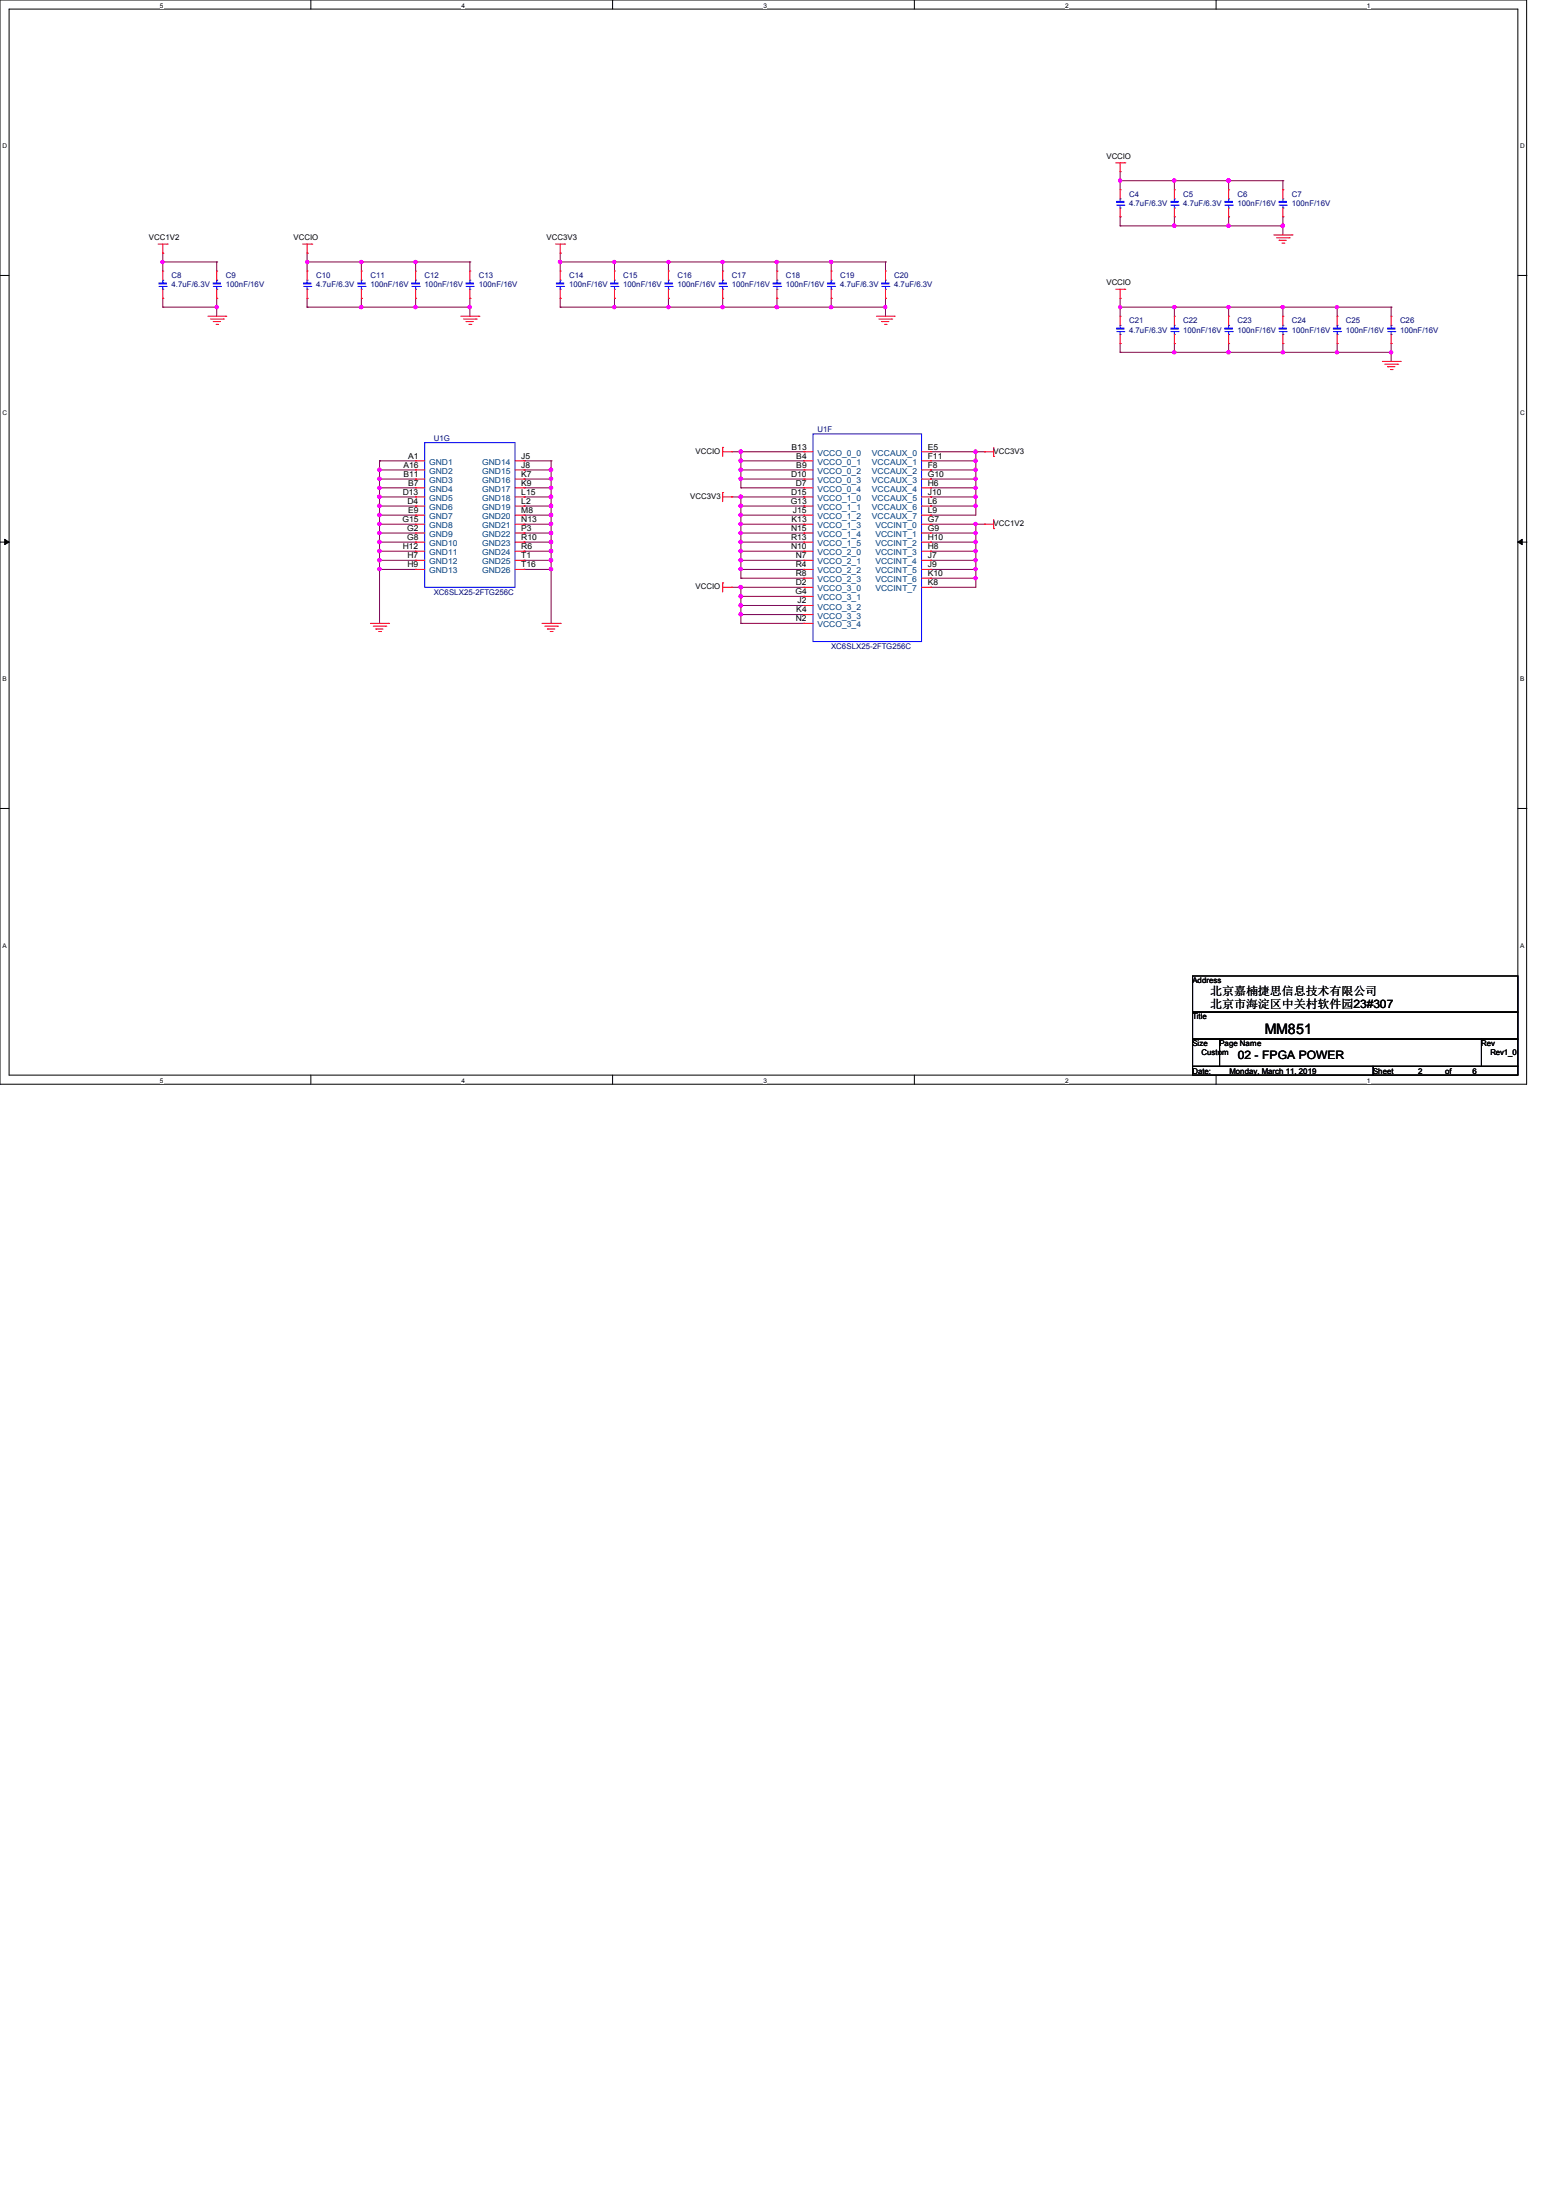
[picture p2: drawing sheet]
<svg xmlns="http://www.w3.org/2000/svg" width="210mm" height="297mm" viewBox="0 0 210 297" stroke-linecap="round" stroke-linejoin="round" font-family="sans-serif">
<path d="M0 0h206v146.3h-206zM1.2 1.2h203.7v143.9h-203.7z" fill="none" stroke="#000" stroke-width=".13"/>
<g fill="#fff">
<path d="M21.6 .2h.5v.9h-.5z"/>
<path d="M21.6 145.2h.5v1h-.5z"/>
</g>
<path d="M42 0v1.2M42 145.1v1.2" fill="none" stroke="#000" stroke-width=".13"/>
<g fill="#fff">
<path d="M62.3 .2h.5v.9h-.5z"/>
<path d="M62.3 145.2h.5v1h-.5z"/>
</g>
<path d="M82.7 0v1.2M82.7 145.1v1.2" fill="none" stroke="#000" stroke-width=".13"/>
<g fill="#fff">
<path d="M103 .2h.5v.9h-.5z"/>
<path d="M103 145.2h.5v1h-.5z"/>
</g>
<path d="M123.4 0v1.2M123.4 145.1v1.2" fill="none" stroke="#000" stroke-width=".13"/>
<g fill="#fff">
<path d="M143.8 .2h.4v.9h-.4z"/>
<path d="M143.8 145.2h.4v1h-.4z"/>
</g>
<path d="M164.1 0v1.2M164.1 145.1v1.2" fill="none" stroke="#000" stroke-width=".13"/>
<g fill="#fff">
<path d="M184.5 .2h.5v.9h-.5z"/>
<path d="M184.5 145.2h.5v1h-.5z"/>
<path d="M.3 19.2h.6v1h-.6z"/>
<path d="M205.2 19.2h.6v1h-.6z"/>
<path d="M.3 55.1h.6v1h-.6z"/>
<path d="M205.2 55.1h.6v1h-.6z"/>
</g>
<path d="M0 37.2h1.2M204.9 37.2h1.2" fill="none" stroke="#000" stroke-width=".13"/>
<g fill="#fff">
<path d="M.3 91.1h.6v1h-.6z"/>
<path d="M205.2 91.1h.5v1h-.5z"/>
</g>
<path d="M0 73.2h1.2M204.9 73.2h1.2" fill="none" stroke="#000" stroke-width=".13"/>
<path d="M.6 72.8l.6 .4-.6 .3zM204.9 73.2l.5-.4v.7z" fill="#000" stroke="#000" stroke-width=".13"/>
<g fill="#fff">
<path d="M.3 127h.6v1h-.6z"/>
<path d="M205.2 127h.5v1h-.5z"/>
</g>
<path d="M0 109.1h1.2M204.9 109.1h1.2M161 131.7h43.9v4.9h-43.9zM161 136.6h43.9v3.6h-43.9zM161 140.2h3.6v3.7h-3.6zM161 143.9h24.3v1.2h-24.3zM164.6 140.2h35.3v3.7h-35.3zM185.3 143.9h19.6v1.2h-19.6zM199.9 140.2h5v3.7h-5z" fill="none" stroke="#000" stroke-width=".13"/>
<g fill="none" stroke="#800040" stroke-width=".13">
<path d="M22 34.2h.1M22 35.3h.1M22 34.2v2.4M22 35.3h7.3M29.3 35.3h.1M29.3 35.3v1.3M41.4 35.3h.1M41.4 34.2h.1M41.4 35.3h22M41.4 34.2v2.4M48.8 35.3h.1M48.8 35.3v1.3"/>
<path d="M56.1 35.3h.1M56.1 35.3v1.3M63.4 35.3h.1M63.4 35.3v1.3M75.6 35.3h.1M75.6 34.2h.1M75.6 35.3h43.9M75.6 34.2v2.4M82.9 35.3h.1M82.9 35.3v1.3M90.2 35.3h.1M90.2 35.3v1.3"/>
<path d="M97.5 35.3h.1M97.5 35.3v1.3M104.9 35.3h.1M104.9 35.3v1.3M112.2 35.3h.1M112.2 35.3v1.3M119.5 35.3h.1M119.5 35.3v1.3M151.2 30.5h.1M151.2 24.4h.1M151.2 23.2h.1M151.2 29.3h.1"/>
<path d="M151.2 30.5h21.9M151.2 24.4h21.9M151.2 23.2v2.4M151.2 29.3v1.2M158.5 30.5h.1M158.5 24.4h.1M158.5 29.3h.1M158.5 24.4v1.2M158.5 29.3v1.2M165.8 30.5h.1M165.8 29.3h.1M165.8 24.4h.1"/>
<path d="M165.8 24.4v1.2M165.8 29.3v1.2M173.1 29.3h.1M173.1 30.5h.1M173.1 24.4h.1M173.1 24.4v1.2M173.1 29.3v2.4M22 41.4h.1M22 40.3h.1M22 41.4h7.3M22 40.3v1.1M29.3 40.3h.1"/>
<path d="M29.3 41.4h.1M29.3 40.3v2.4M41.4 41.4h.1M41.4 40.3h.1M41.4 41.4h22M41.4 40.3v1.1M48.8 41.4h.1M48.8 40.3h.1M48.8 40.3v1.1M56.1 41.4h.1M56.1 40.3h.1M56.1 40.3v1.1"/>
<path d="M63.4 40.3h.1M63.4 41.4h.1M63.4 40.3v2.4M75.6 41.4h.1M75.6 40.3h.1M75.6 41.4h43.9M75.6 40.3v1.1M82.9 41.4h.1M82.9 40.3h.1M82.9 40.3v1.1M90.2 41.4h.1M90.2 40.3h.1"/>
<path d="M90.2 40.3v1.1M97.5 41.4h.1M97.5 40.3h.1M97.5 40.3v1.1M104.9 40.3h.1M104.9 41.4h.1M104.9 40.3v1.1M112.2 41.4h.1M112.2 40.3h.1M112.2 40.3v1.1M119.5 40.3h.1M119.5 41.4h.1"/>
<path d="M119.5 40.3v2.4M151.2 47.5h.1M151.2 41.4h.1M151.2 40.3h.1M151.2 46.4h.1M151.2 41.4h36.5M151.2 40.3v2.4M151.2 46.4v1.1M151.2 47.5h36.5M158.5 47.5h.1M158.5 41.4h.1M158.5 46.4h.1"/>
<path d="M158.5 41.4v1.3M158.5 46.4v1.1M165.8 47.5h.1M165.8 41.4h.1M165.8 46.4h.1M165.8 41.4v1.3M165.8 46.4v1.1M173.1 47.5h.1M173.1 41.4h.1M173.1 46.4h.1M173.1 41.4v1.3M173.1 46.4v1.1"/>
<path d="M180.5 47.5h.1M180.5 46.4h.1M180.5 41.4h.1M180.5 41.4v1.3M180.5 46.4v1.1M187.7 46.4h.1M187.7 47.5h.1M187.7 41.4h.1M187.7 41.4v1.3M187.7 46.4v2.4M51.2 75.6h.1M51.2 65.8h.1"/>
<path d="M51.2 62.2h.1M51.2 76.8h.1M51.2 74.4h.1M51.2 73.2h.1M51.2 71.9h.1M51.2 70.7h.1M51.2 69.5h.1M51.2 68.3h.1M51.2 67.1h.1M51.2 64.6h.1M51.2 63.4h.1M51.2 62.2h4.9"/>
<path d="M51.2 63.4h4.9M51.2 64.6h4.9M51.2 65.8h4.9M51.2 67.1h4.9M51.2 68.3h4.9M51.2 69.5h4.9M51.2 70.7h4.9M51.2 71.9h4.9M51.2 73.2h4.9M51.2 74.4h4.9M51.2 75.6h4.9M51.2 76.8h4.9"/>
<path d="M51.2 62.2v21.9M70.7 76.8h.1M70.7 75.6h.1M70.7 62.2h.1M70.7 74.4h.1M70.7 73.2h.1M70.7 71.9h.1M70.7 70.7h.1M70.7 69.5h.1M70.7 68.3h.1M70.7 67.1h.1M70.7 65.8h.1"/>
<path d="M70.7 64.6h.1M70.7 63.4h.1M70.7 62.2h3.7M70.7 63.4h3.7M70.7 64.6h3.7M70.7 65.8h3.7M70.7 67.1h3.7M70.7 68.3h3.7M70.7 69.5h3.7M70.7 70.7h3.7M70.7 71.9h3.7M70.7 73.2h3.7"/>
<path d="M70.7 74.4h3.7M70.7 75.6h3.7M70.7 76.8h3.7M74.4 68.3h.1M74.4 73.2h.1M74.4 71.9h.1M74.4 76.8h.1M74.4 70.7h.1M74.4 75.6h.1M74.4 74.4h.1M74.4 64.6h.1M74.4 67.1h.1"/>
<path d="M74.4 62.2h.1M74.4 69.5h.1M74.4 65.8h.1M74.4 63.4h.1M74.4 62.2v21.9M98.8 61h9.7M98.8 67.1h9.7M98.8 79.2h9.7M100 61h.1M100 63.4h.1M100 62.2h.1M100 64.6h.1"/>
<path d="M100 65.8h.1M100 67.1h.1M100 73.2h.1M100 71.9h.1M100 69.5h.1M100 68.3h.1M100 70.7h.1M100 74.4h.1M100 75.6h.1M100 76.8h.1M100 78h.1M100 79.2h.1"/>
<path d="M100 61v4.8M100 67.1v10.9M100 79.2v4.9M100 62.2h8.5M100 63.4h8.5M100 64.6h8.5M100 65.8h8.5M100 68.3h8.5M100 69.5h8.5M100 70.7h8.5M100 71.9h8.5M100 73.2h8.5"/>
<path d="M100 74.4h8.5M100 75.6h8.5M100 76.8h8.5M100 78h8.5M108.5 68.3h.1M108.5 67.1h.1M108.5 62.2h.1M108.5 61h.1M125.6 63.4h.1M125.6 64.6h.1M125.6 65.8h.1M125.6 67.1h.1"/>
<path d="M125.6 68.3h.1M125.6 69.5h.1M125.6 73.2h.1M125.6 74.4h.1M125.6 75.6h.1M125.6 76.8h.1M125.6 78h.1M125.6 79.2h.1M125.6 61h7.3M125.6 62.2h6.1M125.6 63.4h6.1M125.6 64.6h6.1"/>
<path d="M125.6 65.8h6.1M125.6 67.1h6.1M125.6 68.3h6.1M125.6 70.7h7.3M125.6 71.9h6.1M125.6 73.2h6.1M125.6 74.4h6.1M125.6 75.6h6.1M125.6 76.8h6.1M125.6 78h6.1M131.7 61h.1M131.7 62.2h.1"/>
<path d="M131.7 68.3h.1M131.7 70.7h.1M131.7 71.9h.1M131.7 78h.1M131.7 73.2h.1M131.7 67.1h.1M131.7 65.8h.1M131.7 64.6h.1M131.7 63.4h.1M131.7 76.8h.1M131.7 75.6h.1M131.7 74.4h.1"/>
<path d="M131.7 61v8.5h-6.1M131.7 70.7v8.5h-6.1M132.9 70.7h.1M132.9 61h.1M100 82.9h.1M100 84.1h.1M100 81.7h.1M100 80.5h.1M100 84.1h8.5M100 81.7h8.5M100 82.9h8.5M100 80.5h8.5"/>
<path d="M108.5 80.5h.1"/>
</g>
<g fill="#f0f" stroke="#f0f" stroke-width=".13">
<circle cx="131.6" cy="60.9" r=".22"/>
<circle cx="131.6" cy="62.2" r=".22"/>
<circle cx="131.6" cy="63.4" r=".22"/>
<circle cx="131.7" cy="64.6" r=".21"/>
<circle cx="131.7" cy="65.8" r=".21"/>
<circle cx="131.6" cy="67" r=".22"/>
<circle cx="131.6" cy="68.3" r=".22"/>
<circle cx="131.7" cy="70.7" r=".21"/>
<circle cx="131.7" cy="71.9" r=".21"/>
<circle cx="131.6" cy="75.6" r=".22"/>
<circle cx="131.7" cy="76.8" r=".21"/>
<circle cx="131.7" cy="78" r=".21"/>
<circle cx="29.3" cy="41.4" r=".21"/>
<circle cx="131.6" cy="74.3" r=".22"/>
<circle cx="131.6" cy="73.1" r=".22"/>
<circle cx="21.9" cy="35.3" r=".21"/>
<circle cx="56.1" cy="41.5" r=".22"/>
<circle cx="48.8" cy="41.5" r=".22"/>
<circle cx="63.4" cy="41.5" r=".22"/>
<circle cx="56.1" cy="35.4" r=".22"/>
<circle cx="48.8" cy="35.4" r=".22"/>
<circle cx="82.9" cy="41.4" r=".21"/>
<circle cx="90.2" cy="41.4" r=".21"/>
<circle cx="104.8" cy="41.5" r=".22"/>
<circle cx="97.5" cy="41.5" r=".22"/>
<circle cx="82.9" cy="35.3" r=".21"/>
<circle cx="75.6" cy="35.4" r=".22"/>
<circle cx="90.2" cy="35.3" r=".21"/>
<circle cx="119.5" cy="41.4" r=".21"/>
<circle cx="112.2" cy="41.5" r=".22"/>
<circle cx="112.2" cy="35.4" r=".22"/>
<circle cx="158.5" cy="30.5" r=".23"/>
<circle cx="173.1" cy="30.5" r=".23"/>
<circle cx="165.8" cy="30.5" r=".23"/>
<circle cx="158.5" cy="24.4" r=".23"/>
<circle cx="151.2" cy="24.4" r=".22"/>
<circle cx="158.5" cy="47.6" r=".22"/>
<circle cx="187.7" cy="47.5" r=".21"/>
<circle cx="180.4" cy="47.5" r=".21"/>
<circle cx="158.5" cy="41.5" r=".22"/>
<circle cx="151.2" cy="41.4" r=".21"/>
<circle cx="173.1" cy="41.5" r=".22"/>
<circle cx="165.8" cy="41.5" r=".22"/>
<circle cx="51.2" cy="76.8" r=".22"/>
<circle cx="51.2" cy="75.6" r=".23"/>
<circle cx="51.2" cy="74.4" r=".23"/>
<circle cx="51.2" cy="73.1" r=".23"/>
<circle cx="51.2" cy="71.9" r=".22"/>
<circle cx="51.2" cy="70.7" r=".22"/>
<circle cx="51.2" cy="69.5" r=".23"/>
<circle cx="51.2" cy="68.3" r=".23"/>
<circle cx="51.2" cy="67" r=".23"/>
<circle cx="51.2" cy="65.8" r=".22"/>
<circle cx="51.2" cy="64.6" r=".22"/>
<circle cx="51.2" cy="63.4" r=".23"/>
<circle cx="74.4" cy="74.4" r=".23"/>
<circle cx="74.4" cy="73.1" r=".23"/>
<circle cx="74.4" cy="76.8" r=".22"/>
<circle cx="74.4" cy="71.9" r=".22"/>
<circle cx="74.4" cy="75.6" r=".23"/>
<circle cx="74.4" cy="65.8" r=".22"/>
<circle cx="74.4" cy="64.6" r=".22"/>
<circle cx="100" cy="63.4" r=".23"/>
<circle cx="100" cy="64.6" r=".22"/>
<circle cx="100" cy="73.1" r=".23"/>
<circle cx="100" cy="69.5" r=".23"/>
<circle cx="100" cy="70.7" r=".22"/>
<circle cx="100" cy="71.9" r=".22"/>
<circle cx="100" cy="74.4" r=".23"/>
<circle cx="100" cy="75.6" r=".23"/>
<circle cx="100" cy="76.8" r=".22"/>
<circle cx="74.4" cy="70.7" r=".22"/>
<circle cx="74.4" cy="69.5" r=".23"/>
<circle cx="74.4" cy="68.3" r=".23"/>
<circle cx="74.4" cy="67" r=".23"/>
<circle cx="74.4" cy="63.4" r=".23"/>
<circle cx="100" cy="79.2" r=".23"/>
<circle cx="100" cy="81.7" r=".23"/>
<circle cx="100" cy="82.9" r=".22"/>
<circle cx="41.4" cy="35.3" r=".21"/>
<circle cx="104.8" cy="35.4" r=".22"/>
<circle cx="97.5" cy="35.4" r=".22"/>
<circle cx="165.8" cy="24.4" r=".23"/>
<circle cx="165.8" cy="47.6" r=".22"/>
<circle cx="173.1" cy="47.6" r=".22"/>
<circle cx="180.4" cy="41.4" r=".21"/>
<circle cx="100" cy="80.5" r=".23"/>
<circle cx="100" cy="68.3" r=".23"/>
<circle cx="100" cy="67" r=".23"/>
<circle cx="100" cy="62.2" r=".23"/>
<circle cx="100" cy="60.9" r=".23"/>
</g>
<g fill="none" stroke="#f00" stroke-width=".13">
<path d="M21.3 32.9h1.3M22 34.2h.1M22 36.6h.1M22 32.9v1.3M22 36.6v1.2M22 39v1.3M22.6 32.9h.1M29.3 36.6h.1M29.3 36.6v1.2M29.3 39v1.3M40.9 32.9h1.2M41.4 34.2h.1"/>
<path d="M41.4 36.6h.1M41.4 32.9v1.3M41.4 36.6v1.2M41.4 39v1.3M42.1 32.9h.1M48.8 36.6h.1M48.8 36.6v1.2M48.8 39v1.3M56.1 36.6h.1M56.1 36.6v1.2M56.1 39v1.3M63.4 36.6h.1"/>
<path d="M63.4 36.6v1.2M63.4 39v1.3M75 32.9h1.2M75.6 34.2h.1M75.6 36.6h.1M75.6 32.9v1.3M75.6 36.6v1.2M75.6 39v1.3M76.2 32.9h.1M82.9 36.6h.1M82.9 36.6v1.2M82.9 39v1.3"/>
<path d="M90.2 36.6h.1M90.2 36.6v1.2M90.2 39v1.3M97.5 36.6h.1M97.5 36.6v1.2M97.5 39v1.3M104.9 36.6h.1M104.9 36.6v1.2M104.9 39v1.3M112.2 36.6h.1M112.2 36.6v1.2M112.2 39v1.3"/>
<path d="M119.5 36.6h.1M119.5 36.6v1.2M119.5 39v1.3M150.6 22h1.2M150.6 39h1.2M151.2 23.2h.1M151.2 25.6h.1M151.2 29.3h.1M151.2 22v1.2M151.2 25.6v1.2M151.2 28.1v1.2M151.2 39v1.3"/>
<path d="M151.8 22h.1M151.8 39h.1M158.5 25.6h.1M158.5 29.3h.1M158.5 25.6v1.2M158.5 28.1v1.2M165.8 25.6h.1M165.8 29.3h.1M165.8 25.6v1.2M165.8 28.1v1.2M171.9 31.7h2.5M172.3 32.1h1.7"/>
<path d="M172.6 32.4h.1M172.6 32.4h1M173 32.8h.3M173.1 25.6h.1M173.1 29.3h.1M173.1 25.6v1.2M173.1 28.1v1.2M173.3 32.8h.1M174 32.1h.1M174.4 31.7h.1M22 40.3h.1M28.1 42.7h2.4"/>
<path d="M28.4 43.1h1.7M28.8 43.4h.1M28.8 43.4h1M29.2 43.8h.2M29.3 40.3h.1M29.4 43.8h.1M30.1 43.1h.1M30.5 42.7h.1M41.4 40.3h.1M48.8 40.3h.1M56.1 40.3h.1M62.2 42.7h2.4"/>
<path d="M62.6 43.1h1.7M62.9 43.4h.1M62.9 43.4h1M63.3 43.8h.2M63.4 40.3h.1M63.5 43.8h.1M64.3 43.1h.1M64.6 42.7h.1M75.6 40.3h.1M82.9 40.3h.1M90.2 40.3h.1M97.5 40.3h.1"/>
<path d="M104.9 40.3h.1M112.2 40.3h.1M118.3 42.7h2.4M118.6 43.1h1.8M119 43.4h.1M119 43.4h1M119.4 43.8h.2M119.5 40.3h.1M119.6 43.8h.1M120.4 43.1h.1M120.7 42.7h.1M151.2 40.3h.1"/>
<path d="M151.2 42.7h.1M151.2 46.4h.1M151.2 42.7v1.2M151.2 45.1v1.3M158.5 42.7h.1M158.5 46.4h.1M158.5 42.7v1.2M158.5 45.1v1.3M165.8 42.7h.1M165.8 46.4h.1M165.8 42.7v1.2M165.8 45.1v1.3"/>
<path d="M173.1 42.7h.1M173.1 46.4h.1M173.1 42.7v1.2M173.1 45.1v1.3M180.5 42.7h.1M180.5 46.4h.1M180.5 42.7v1.2M180.5 45.1v1.3M186.6 48.8h2.4M186.9 49.1h1.7M187.3 49.5h.1M187.3 49.5h1"/>
<path d="M187.7 49.9h.2M187.7 42.7h.1M187.7 46.4h.1M187.7 42.7v1.2M187.7 45.1v1.3M187.9 49.9h.1M188.6 49.1h.1M189 48.8h.1M56.1 62.2h.1M56.1 63.4h.1M56.1 64.6h.1M56.1 65.8h.1"/>
<path d="M56.1 67.1h.1M56.1 68.3h.1M56.1 69.5h.1M56.1 70.7h.1M56.1 71.9h.1M56.1 73.2h.1M56.1 74.4h.1M56.1 75.6h.1M56.1 76.8h.1M56.1 70.7h1.2M56.1 67.1h1.2M56.1 62.2h1.2"/>
<path d="M56.1 63.4h1.2M56.1 64.6h1.2M56.1 65.8h1.2M56.1 68.3h1.2M56.1 69.5h1.2M56.1 71.9h1.2M56.1 73.2h1.2M56.1 74.4h1.2M56.1 75.6h1.2M56.1 76.8h1.2M69.5 70.7h1.2M69.5 67.1h1.2"/>
<path d="M69.5 62.2h1.2M69.5 63.4h1.2M69.5 64.6h1.2M69.5 65.8h1.2M69.5 68.3h1.2M69.5 69.5h1.2M69.5 71.9h1.2M69.5 73.2h1.2M69.5 74.4h1.2M69.5 75.6h1.2M69.5 76.8h1.2M70.7 62.2h.1"/>
<path d="M70.7 63.4h.1M70.7 64.6h.1M70.7 65.8h.1M70.7 67.1h.1M70.7 68.3h.1M70.7 69.5h.1M70.7 70.7h.1M70.7 71.9h.1M70.7 73.2h.1M70.7 74.4h.1M70.7 75.6h.1M70.7 76.8h.1"/>
<path d="M97.5 60.4h.1M97.5 66.5h.1M97.5 78.7h.1M97.5 61h1.3M97.5 60.4v1.2M97.5 66.5v1.2M97.5 78.7v1.2M97.5 67.1h1.3M97.5 79.2h1.3M98.8 61h.1M98.8 67.1h.1M98.8 79.2h.1"/>
<path d="M108.5 61h.1M108.5 62.2h.1M108.5 63.4h.1M108.5 64.6h.1M108.5 65.8h.1M108.5 67.1h.1M108.5 68.3h.1M108.5 69.5h.1M108.5 70.7h.1M108.5 71.9h.1M108.5 73.2h.1M108.5 74.4h.1"/>
<path d="M108.5 75.6h.1M108.5 76.8h.1M108.5 78h.1M108.5 79.2h.1M108.5 61h1.2M108.5 70.7h1.2M108.5 67.1h1.2M108.5 79.2h1.2M108.5 62.2h1.2M108.5 63.4h1.2M108.5 64.6h1.2M108.5 65.8h1.2"/>
<path d="M108.5 68.3h1.2M108.5 69.5h1.2M108.5 71.9h1.2M108.5 73.2h1.2M108.5 74.4h1.2M108.5 75.6h1.2M108.5 76.8h1.2M108.5 78h1.2M124.4 61h1.2M124.4 70.7h1.2M124.4 67.1h1.2M124.4 79.2h1.2"/>
<path d="M124.4 62.2h1.2M124.4 63.4h1.2M124.4 64.6h1.2M124.4 65.8h1.2M124.4 68.3h1.2M124.4 69.5h1.2M124.4 71.9h1.2M124.4 73.2h1.2M124.4 74.4h1.2M124.4 75.6h1.2M124.4 76.8h1.2M124.4 78h1.2"/>
<path d="M125.6 61h.1M125.6 62.2h.1M125.6 63.4h.1M125.6 64.6h.1M125.6 65.8h.1M125.6 67.1h.1M125.6 68.3h.1M125.6 69.5h.1M125.6 70.7h.1M125.6 71.9h.1M125.6 73.2h.1M125.6 74.4h.1"/>
<path d="M125.6 75.6h.1M125.6 76.8h.1M125.6 78h.1M125.6 79.2h.1M132.9 61h.1M132.9 70.7h.1M132.9 61h1.2M132.9 70.7h1.2M134.1 61.6h.1M134.1 71.3h.1M134.1 60.4v1.2M134.1 70.1v1.2"/>
<path d="M50 84.1h2.5M50.4 84.5h1.7M50.7 84.9h.1M50.7 84.9h1M51.1 85.2h.3M51.4 85.2h.1M52.1 84.5h.1M52.5 84.1h.1M73.2 84.1h2.4M73.5 84.5h1.7M73.9 84.9h.1M73.9 84.9h1"/>
<path d="M74.3 85.2h.2M74.5 85.2h.1M75.2 84.5h.1M75.6 84.1h.1M108.5 80.5h.1M108.5 81.7h.1M108.5 82.9h.1M108.5 84.1h.1M108.5 84.1h1.2M108.5 80.5h1.2M108.5 81.7h1.2M108.5 82.9h1.2"/>
</g>
<g fill="none" stroke="#00f" stroke-width=".13">
<path d="M21.5 38.7h.9M22 39h.1M22 37.8h.1M22 37.8v.4M22 38.7v.3M22.4 38.7h.1M28.8 38.7h1M29.3 39h.1M29.3 37.8h.1M29.3 37.8v.4M29.3 38.7v.3M29.8 38.7h.1"/>
<path d="M41 38.7h1M41.4 39h.1M41.4 37.8h.1M41.4 37.8v.4M41.4 38.7v.3M42 38.7h.1M48.3 38.7h1M48.8 39h.1M48.8 37.8h.1M48.8 37.8v.4M48.8 38.7v.3M49.3 38.7h.1"/>
<path d="M55.6 38.7h1M56.1 39h.1M56.1 37.8h.1M56.1 37.8v.4M56.1 38.7v.3M56.6 38.7h.1M62.9 38.7h1M63.4 39h.1M63.4 37.8h.1M63.4 37.8v.4M63.4 38.7v.3M63.9 38.7h.1"/>
<path d="M75.1 38.7h1M75.6 39h.1M75.6 37.8h.1M75.6 37.8v.4M75.6 38.7v.3M76.1 38.7h.1M82.4 38.7h1M82.9 39h.1M82.9 37.8h.1M82.9 37.8v.4M82.9 38.7v.3M83.4 38.7h.1"/>
<path d="M89.7 38.7h1M90.2 39h.1M90.2 37.8h.1M90.2 37.8v.4M90.2 38.7v.3M90.7 38.7h.1M97.1 38.7h.9M97.5 39h.1M97.5 37.8h.1M97.5 37.8v.4M97.5 38.7v.3M98 38.7h.1"/>
<path d="M104.4 38.7h1M104.9 39h.1M104.9 37.8h.1M104.9 37.8v.4M104.9 38.7v.3M105.4 38.7h.1M111.7 38.7h.9M112.2 39h.1M112.2 37.8h.1M112.2 37.8v.4M112.2 38.7v.3M112.6 38.7h.1"/>
<path d="M119 38.7h1M119.5 39h.1M119.5 37.8h.1M119.5 37.8v.4M119.5 38.7v.3M120 38.7h.1M150.7 27.7h1M151.2 28.1h.1M151.2 26.8h.1M151.2 26.8v.4M151.2 27.7v.4M151.7 27.7h.1"/>
<path d="M158 27.7h1M158.5 28.1h.1M158.5 26.8h.1M158.5 26.8v.4M158.5 27.7v.4M159 27.7h.1M165.3 27.7h1M165.8 28.1h.1M165.8 26.8h.1M165.8 26.8v.4M165.8 27.7v.4M166.3 27.7h.1"/>
<path d="M172.6 27.7h1M173.1 28.1h.1M173.1 26.8h.1M173.1 26.8v.4M173.1 27.7v.4M173.6 27.7h.1M57.3 59.7h12.2v19.5h-12.2zM109.7 58.5h14.7v28.1h-14.7zM150.7 44.7h1M151.2 45.1h.1M151.2 43.9h.1M151.2 43.9v.4"/>
<path d="M151.2 44.7v.4M151.7 44.7h.1M158 44.7h1M158.5 45.1h.1M158.5 43.9h.1M158.5 43.9v.4M158.5 44.7v.4M159 44.7h.1M165.3 44.7h1M165.8 45.1h.1M165.8 43.9h.1M165.8 43.9v.4"/>
<path d="M165.8 44.7v.4M166.3 44.7h.1M172.6 44.7h1M173.1 45.1h.1M173.1 43.9h.1M173.1 43.9v.4M173.1 44.7v.4M173.6 44.7h.1M180 44.7h.9M180.5 45.1h.1M180.5 43.9h.1M180.5 43.9v.4"/>
<path d="M180.5 44.7v.4M180.9 44.7h.1M187.3 44.7h1M187.7 45.1h.1M187.7 43.9h.1M187.7 43.9v.4M187.7 44.7v.4M188.3 44.7h.1"/>
</g>
<g fill="#00f" stroke="#00f" stroke-width=".13">
<path d="M172.6 27.2h1v.1h-1z" fill-rule="evenodd"/>
<path d="M89.7 38.2h1v.1h-1z" fill-rule="evenodd"/>
<path d="M21.5 38.2h.9v.1h-.9z" fill-rule="evenodd"/>
<path d="M97.1 38.2h.9v.1h-.9z" fill-rule="evenodd"/>
<path d="M28.8 38.2h1v.1h-1z" fill-rule="evenodd"/>
<path d="M104.4 38.2h1v.1h-1z" fill-rule="evenodd"/>
<path d="M150.7 44.3h1v.1h-1z" fill-rule="evenodd"/>
<path d="M41 38.2h1v.1h-1z" fill-rule="evenodd"/>
<path d="M158 44.3h1v.1h-1z" fill-rule="evenodd"/>
<path d="M48.3 38.2h1v.1h-1z" fill-rule="evenodd"/>
<path d="M165.3 44.3h1v.1h-1z" fill-rule="evenodd"/>
<path d="M55.6 38.2h1v.1h-1z" fill-rule="evenodd"/>
<path d="M111.7 38.2h.9v.1h-.9z" fill-rule="evenodd"/>
<path d="M172.6 44.3h1v.1h-1z" fill-rule="evenodd"/>
<path d="M62.9 38.2h1v.1h-1z" fill-rule="evenodd"/>
<path d="M119 38.2h1v.1h-1z" fill-rule="evenodd"/>
<path d="M180 44.3h.9v.1h-.9z" fill-rule="evenodd"/>
<path d="M187.3 44.3h1v.1h-1z" fill-rule="evenodd"/>
<path d="M150.7 27.2h1v.1h-1z" fill-rule="evenodd"/>
<path d="M158 27.2h1v.1h-1z" fill-rule="evenodd"/>
<path d="M75.1 38.2h1v.1h-1z" fill-rule="evenodd"/>
<path d="M165.3 27.2h1v.1h-1z" fill-rule="evenodd"/>
<path d="M82.4 38.2h1v.1h-1z" fill-rule="evenodd"/>
</g>
<text font-size="1.9" x="170.7" y="139.6">MM851</text>
<g font-size="1.6">
<text x="163.3" y="134.3">北京嘉楠捷思信息技术有限公司</text>
<text x="163.3" y="136.1">北京市海淀区中关村软件园23#307</text>
<text x="167.1" y="142.9">02 - FPGA POWER</text>
</g>
<g font-size="1.1">
<text x="149.3" y="21.5">VCCIO</text>
<text x="20.1" y="32.4">VCC1V2</text>
<text x="39.6" y="32.4">VCCIO</text>
<text x="73.8" y="32.4">VCC3V3</text>
<text x="149.3" y="38.5">VCCIO</text>
<text x="54.4" y="63.1">A16</text>
<text x="54.4" y="64.3">B11</text>
<text x="55.1" y="61.9">A1</text>
<text x="55.1" y="65.5">B7</text>
<text x="70.4" y="61.9">J5</text>
<text x="70.4" y="63.1">J8</text>
<text x="70.4" y="64.3">K7</text>
<text x="70.4" y="65.5">K9</text>
<text x="93.9" y="61.2">VCCIO</text>
<text x="106.8" y="64.3">D10</text>
<text x="106.8" y="60.7">B13</text>
<text x="107.4" y="65.5">D7</text>
<text x="107.5" y="61.9">B4</text>
<text x="107.5" y="63.1">B9</text>
<text x="125.2" y="60.7">E5</text>
<text x="125.2" y="61.9">F11</text>
<text x="125.2" y="63.1">F8</text>
<text x="125.2" y="64.3">G10</text>
<text x="125.2" y="65.5">H6</text>
<text x="134.1" y="61.2">VCC3V3</text>
<text x="54.3" y="70.4">G15</text>
<text x="54.4" y="66.8">D13</text>
<text x="54.9" y="71.6">G2</text>
<text x="55" y="68">D4</text>
<text x="55.1" y="69.2">E9</text>
<text x="70.4" y="66.8">L15</text>
<text x="70.4" y="68">L2</text>
<text x="70.4" y="69.2">M8</text>
<text x="70.4" y="70.4">N13</text>
<text x="70.4" y="71.6">P3</text>
<text x="93.2" y="67.3">VCC3V3</text>
<text x="106.7" y="68">G13</text>
<text x="106.8" y="66.8">D15</text>
<text x="106.8" y="71.6">N15</text>
<text x="106.8" y="70.4">K13</text>
<text x="107" y="69.2">J15</text>
<text x="125.2" y="66.8">J10</text>
<text x="125.2" y="68">L6</text>
<text x="125.2" y="69.2">L9</text>
<text x="125.2" y="70.4">G7</text>
<text x="125.2" y="71.6">G9</text>
<text x="134.1" y="71">VCC1V2</text>
<text x="54.4" y="74.1">H12</text>
<text x="54.9" y="72.9">G8</text>
<text x="55" y="75.3">H7</text>
<text x="55" y="76.5">H9</text>
<text x="70.4" y="72.9">R10</text>
<text x="70.4" y="74.1">R6</text>
<text x="70.4" y="75.3">T1</text>
<text x="70.4" y="76.5">T16</text>
<text x="106.8" y="72.9">R13</text>
<text x="106.8" y="74.1">N10</text>
<text x="107.4" y="75.3">N7</text>
<text x="107.4" y="76.5">R4</text>
<text x="107.4" y="77.7">R8</text>
<text x="125.2" y="72.9">H10</text>
<text x="125.2" y="74.1">H8</text>
<text x="125.2" y="75.3">J7</text>
<text x="125.2" y="76.5">J9</text>
<text x="125.2" y="77.7">K10</text>
<text x="93.9" y="79.5">VCCIO</text>
<text x="107.3" y="80.2">G4</text>
<text x="107.4" y="79">D2</text>
<text x="107.4" y="83.8">N2</text>
<text x="107.5" y="82.6">K4</text>
<text x="107.6" y="81.4">J2</text>
<text x="125.2" y="79">K8</text>
<text x="160.9" y="137.5">Title</text>
<text x="160.9" y="132.7">Address</text>
<text x="160.9" y="141.2">Size</text>
<text x="162.2" y="142.4">Custom</text>
<text x="164.6" y="141.2">Page Name</text>
<text x="199.9" y="141.2">Rev</text>
<text x="201.1" y="142.4">Rev1_0</text>
<text x="160.9" y="144.9">Date:</text>
<text x="165.9" y="144.9">Monday, March 11, 2019</text>
<text x="185.3" y="144.9">Sheet</text>
<text x="191.4" y="144.9">2</text>
<text x="195" y="144.9">of</text>
<text x="198.7" y="144.9">6</text>
</g>
<g font-size="1.1" fill="#000080">
<text x="152.4" y="26.6">C4</text>
<text x="152.4" y="27.8">4.7uF/6.3V</text>
<text x="159.7" y="26.6">C5</text>
<text x="159.7" y="27.8">4.7uF/6.3V</text>
<text x="167" y="26.6">C6</text>
<text x="167" y="27.8">100nF/16V</text>
<text x="174.3" y="26.6">C7</text>
<text x="174.3" y="27.8">100nF/16V</text>
<text x="23.2" y="37.5">C8</text>
<text x="23.2" y="38.8">4.7uF/6.3V</text>
<text x="30.5" y="37.5">C9</text>
<text x="30.5" y="38.8">100nF/16V</text>
<text x="42.7" y="37.5">C10</text>
<text x="42.7" y="38.8">4.7uF/6.3V</text>
<text x="50" y="37.5">C11</text>
<text x="50" y="38.8">100nF/16V</text>
<text x="57.3" y="37.5">C12</text>
<text x="57.3" y="38.8">100nF/16V</text>
<text x="64.6" y="37.5">C13</text>
<text x="64.6" y="38.8">100nF/16V</text>
<text x="76.8" y="37.5">C14</text>
<text x="76.8" y="38.8">100nF/16V</text>
<text x="84.1" y="37.5">C15</text>
<text x="84.1" y="38.8">100nF/16V</text>
<text x="91.4" y="37.5">C16</text>
<text x="91.4" y="38.8">100nF/16V</text>
<text x="98.7" y="37.5">C17</text>
<text x="98.7" y="38.8">100nF/16V</text>
<text x="106.1" y="37.5">C18</text>
<text x="106.1" y="38.8">100nF/16V</text>
<text x="113.4" y="37.5">C19</text>
<text x="113.4" y="38.8">4.7uF/6.3V</text>
<text x="120.7" y="37.5">C20</text>
<text x="120.7" y="38.8">4.7uF/6.3V</text>
<text x="152.4" y="43.6">C21</text>
<text x="152.4" y="44.9">4.7uF/6.3V</text>
<text x="159.7" y="43.6">C22</text>
<text x="159.7" y="44.9">100nF/16V</text>
<text x="167" y="43.6">C23</text>
<text x="167" y="44.9">100nF/16V</text>
<text x="174.3" y="43.6">C24</text>
<text x="174.3" y="44.9">100nF/16V</text>
<text x="181.6" y="43.6">C25</text>
<text x="181.6" y="44.9">100nF/16V</text>
<text x="188.9" y="43.6">C26</text>
<text x="188.9" y="44.9">100nF/16V</text>
<text x="58.5" y="59.5">U1G</text>
<text x="110.3" y="58.3">U1F</text>
<text x="58.5" y="80.2">XC6SLX25-2FTG256C</text>
<text x="112.2" y="87.5">XC6SLX25-2FTG256C</text>
</g>
<g font-size="1.1" fill="#004080">
<text x="57.9" y="62.7">GND1</text>
<text x="57.9" y="64">GND2</text>
<text x="57.9" y="65.2">GND3</text>
<text x="65.1" y="62.7">GND14</text>
<text x="65.1" y="64">GND15</text>
<text x="65.1" y="65.2">GND16</text>
<text x="110.3" y="61.5">VCCO_0_0</text>
<text x="110.3" y="62.7">VCCO_0_1</text>
<text x="110.3" y="64">VCCO_0_2</text>
<text x="110.3" y="65.2">VCCO_0_3</text>
<text x="117.7" y="61.5">VCCAUX_0</text>
<text x="117.7" y="62.7">VCCAUX_1</text>
<text x="117.7" y="64">VCCAUX_2</text>
<text x="117.7" y="65.2">VCCAUX_3</text>
<text x="57.9" y="66.4">GND4</text>
<text x="57.9" y="67.6">GND5</text>
<text x="57.9" y="68.8">GND6</text>
<text x="57.9" y="70.1">GND7</text>
<text x="57.9" y="71.3">GND8</text>
<text x="65.1" y="66.4">GND17</text>
<text x="65.1" y="67.6">GND18</text>
<text x="65.1" y="68.8">GND19</text>
<text x="65.1" y="70.1">GND20</text>
<text x="65.1" y="71.3">GND21</text>
<text x="110.3" y="66.4">VCCO_0_4</text>
<text x="110.3" y="67.6">VCCO_1_0</text>
<text x="110.3" y="68.8">VCCO_1_1</text>
<text x="110.3" y="70.1">VCCO_1_2</text>
<text x="110.3" y="71.3">VCCO_1_3</text>
<text x="117.7" y="66.4">VCCAUX_4</text>
<text x="117.7" y="67.6">VCCAUX_5</text>
<text x="117.7" y="68.8">VCCAUX_6</text>
<text x="117.7" y="70.1">VCCAUX_7</text>
<text x="118.1" y="71.3">VCCINT_0</text>
<text x="57.9" y="72.5">GND9</text>
<text x="57.9" y="73.7">GND10</text>
<text x="57.9" y="74.9">GND11</text>
<text x="57.9" y="76.2">GND12</text>
<text x="57.9" y="77.4">GND13</text>
<text x="65.1" y="72.5">GND22</text>
<text x="65.1" y="73.7">GND23</text>
<text x="65.1" y="74.9">GND24</text>
<text x="65.1" y="76.2">GND25</text>
<text x="65.1" y="77.4">GND26</text>
<text x="110.3" y="72.5">VCCO_1_4</text>
<text x="110.3" y="73.7">VCCO_1_5</text>
<text x="110.3" y="74.9">VCCO_2_0</text>
<text x="110.3" y="76.2">VCCO_2_1</text>
<text x="110.3" y="77.4">VCCO_2_2</text>
<text x="118.1" y="72.5">VCCINT_1</text>
<text x="118.1" y="73.7">VCCINT_2</text>
<text x="118.1" y="74.9">VCCINT_3</text>
<text x="118.1" y="76.2">VCCINT_4</text>
<text x="118.1" y="77.4">VCCINT_5</text>
<text x="110.3" y="78.6">VCCO_2_3</text>
<text x="110.3" y="79.8">VCCO_3_0</text>
<text x="110.3" y="81">VCCO_3_1</text>
<text x="110.3" y="82.3">VCCO_3_2</text>
<text x="110.3" y="83.5">VCCO_3_3</text>
<text x="118.1" y="78.6">VCCINT_6</text>
<text x="118.1" y="79.8">VCCINT_7</text>
<text x="110.3" y="84.7">VCCO_3_4</text>
</g>
<g font-size=".9">
<text x="21.6" y="1">5</text>
<text x="62.3" y="1">4</text>
<text x="103" y="1">3</text>
<text x="143.7" y="1">2</text>
<text x="184.5" y="1">1</text>
<text x=".3" y="20">D</text>
<text x="205.2" y="20">D</text>
<text x=".3" y="56">C</text>
<text x="205.2" y="56">C</text>
<text x=".3" y="91.9">B</text>
<text x="205.2" y="91.9">B</text>
<text x=".3" y="127.9">A</text>
<text x="205.2" y="127.9">A</text>
<text x="21.6" y="146.1">5</text>
<text x="62.3" y="146.1">4</text>
<text x="103" y="146.1">3</text>
<text x="143.7" y="146.1">2</text>
<text x="184.5" y="146.1">1</text>
</g>
</svg>
